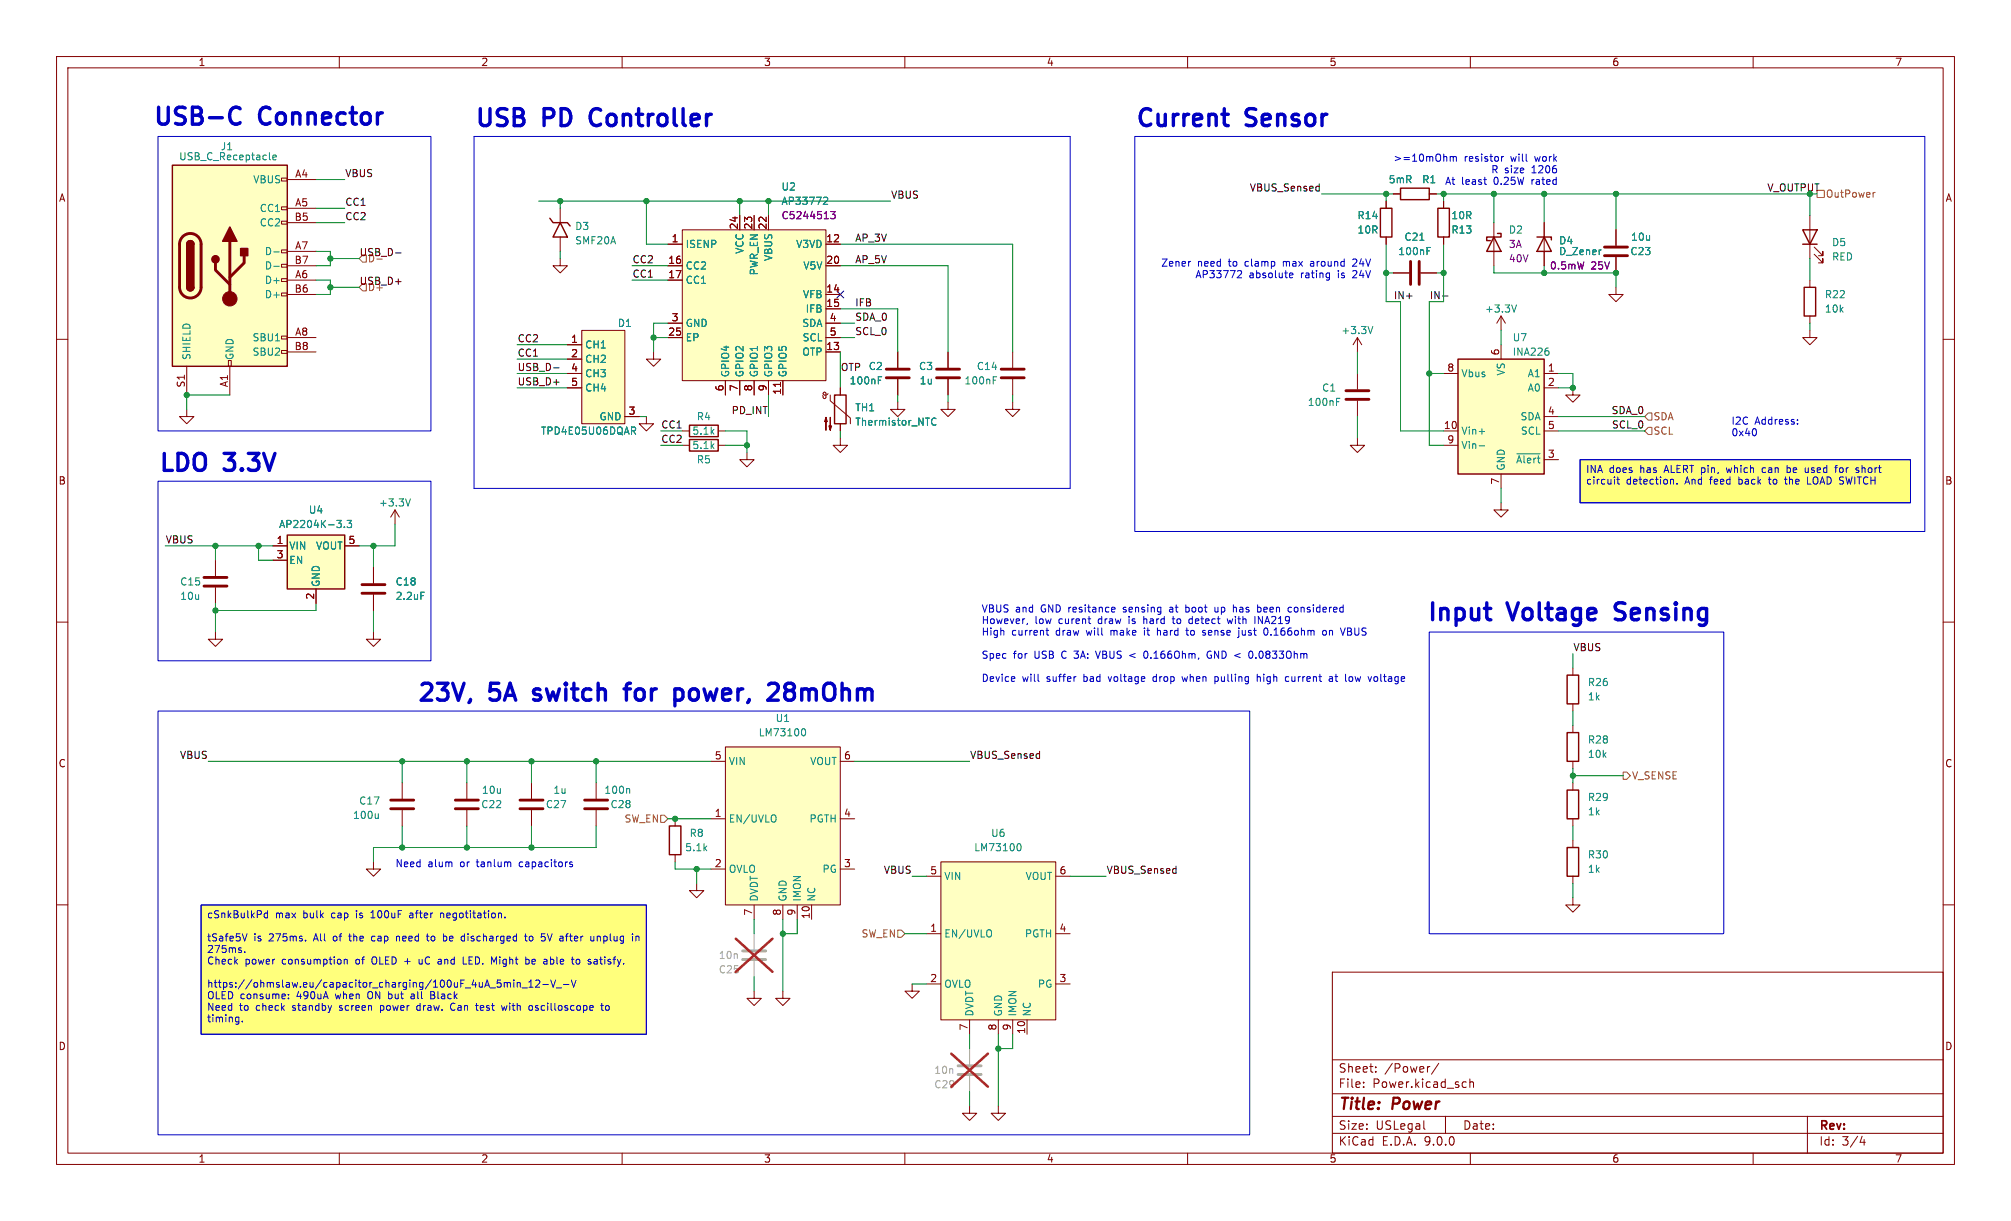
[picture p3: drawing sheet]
<svg xmlns="http://www.w3.org/2000/svg" width="356mm" height="216mm" viewBox="0 0 356 216" stroke-linecap="round" stroke-linejoin="round" font-family="sans-serif">
<path d="M0 0h355.6v215.9h-355.6z" fill="#fff" stroke="#fff" stroke-width=".18"/>
<g fill="none" stroke="#840000" stroke-width=".18">
<path d="M10 10h335.6v195.9h-335.6zM12 12h331.6v191.9h-331.6zM60 10v2M110 10v2M160 10v2M210 10v2M260 10v2M310 10v2M10 60h2M343.6 60h2M10 110h2M343.6 110h2"/>
<path d="M10 160h2M235.6 171.9h108v32h-108zM343.6 160h2M235.6 197.4h108M235.6 193.4h108M235.6 187.4h108M241.1 192.1v.2M241.1 191.4v.1M243.3 189.4v.2M243.3 188.7v.1M251.8 199.6l.2 .1M252.8 188.6l-.2 .1"/>
<path d="M254.4 188l-1.3 1.9M255.6 197.4v3M258.8 191.3l.5 .1M259.3 192.2l-.5 .1M259.9 191.4l.2-.1 .4 .1 .1 .9M259.9 190.8v1.5M319.6 197.4v6.5M60 203.9v2M110 203.9v2M160 203.9v2M210 203.9v2M235.6 200.4h108"/>
<path d="M260 203.9v2M310 203.9v2M329.3 200.9l-.4 1.1h.9M329.6 201.5v1"/>
</g>
<g fill="#ffff7c">
<path d="M279.4 81.3h58.4v7.6h-58.4z"/>
<path d="M35.6 160h78.7v22.9h-78.7z"/>
</g>
<path d="M169.4 188.5h4.1M169.4 190h4.1" fill="none" stroke="#a1a1a1" stroke-width=".51"/>
<path d="M171.4 185.4v2.8M171.4 190.2v2.8" fill="none" stroke="#a1a1a1" stroke-width=".18"/>
<path d="M168.2 186.3l6.5 5.9M174.7 186.3l-6.5 5.9" fill="none" stroke="#ff2626" stroke-width=".46"/>
<path d="M97.2 38.6l.6 .8h2.5l.5 .6M99.1 39.4l1.2 2.5h-2.5zM264.2 41.9l1.2 2.6h-2.5zM264.8 41.3h.6v.6h-2.5v.6h.6M271.8 41.9h2.5v.5M273 41.9l1.3 2.6h-2.5zM121.9 75.2h5.1v2h-5.1zM118.4 146.1h2v5h-2z" fill="none" stroke="#840000" stroke-width=".25"/>
<g fill="none" stroke="#840000" stroke-width=".18">
<path d="M99.1 36.8v2.6M264.2 39.4v7.6M273 39.4v7.6M99.1 45.7v1.3h1.2l-1.2 1.3-1.3-1.3h1.3M99.1 41.9v2.6M265.4 55.9l-.7 1.3M265.4 55.9l.8 1.3M265.4 55.9v2.5M285.7 40.6v2.8M285.7 45.5v2.8M120.6 76.2h1.3M127 76.2h1.3"/>
<path d="M167.6 71.1v1.3h1.3l-1.3 1.3-1.2-1.3h1.2M179.1 71.1v1.3h1.2l-1.2 1.3-1.3-1.3h1.3M71.1 138.4v2.8M82.5 138.4v2.8M94 138.4v2.8M105.4 138.4v2.8M71.1 143.3v2.8M82.5 143.3v2.8M94 143.3v2.8M105.4 143.3v2.8M119.4 144.8v1.3M119.4 151.1v1.3"/>
<path d="M123.2 156.2v1.3h-1.3l1.3 1.3 1.3-1.3h-1.3"/>
</g>
<path d="M283.7 45.2h4.1M283.7 43.7h4.1M69.1 141.5h4.1M69.1 143h4.1M80.5 141.5h4.1M80.5 143h4.1M91.9 141.5h4.1M91.9 143h4.1M103.4 141.5h4M103.4 143h4" fill="none" stroke="#840000" stroke-width=".51"/>
<path d="M268.2 53.9l-.5 1.3M283 44.2h.1M111.2 139.4l.1 .2v.7M66.9 143.9v.8M66.9 144.6l-.2 .1" fill="none" stroke="#008484" stroke-width=".18"/>
<path d="M128.3 132.1h20.3v27.9h-20.3z" fill="#ffffc2"/>
<g fill="none" stroke="#840000" stroke-width=".18">
<path d="M167.6 62.2v2.8M167.6 67.1v2.8M125.7 134.6h2.6M128.3 132.1h20.3v27.9h-20.3zM148.6 134.6h2.5M125.7 144.8h2.6M125.7 153.7h2.6M148.6 144.8h2.5M148.6 153.7h2.5M133.3 175.3v1.2h-1.2l1.2 1.3 1.3-1.3h-1.3M133.3 160v2.6M138.4 175.3v1.2h-1.2l1.2 1.3 1.3-1.3h-1.3"/>
<path d="M138.4 160v2.6M141 160v2.6M143.5 160v2.6"/>
</g>
<path d="M141.9 128.9l.1-.1a.68 .68 0 0 1 .5 .7 .68 .68 0 0 1-.5 .6h-.1M137 144.2a.9 .9 0 0 1 0 1.1" fill="none" stroke="#008484" stroke-width=".18"/>
<path d="M165.6 65.3h4.1M165.6 66.8h4.1" fill="none" stroke="#840000" stroke-width=".51"/>
<path d="M131.3 168.1h4.1M131.3 169.7h4.1" fill="none" stroke="#a1a1a1" stroke-width=".51"/>
<path d="M133.3 165.1v2.8M133.3 169.9v2.8" fill="none" stroke="#a1a1a1" stroke-width=".18"/>
<path d="M130.1 166l6.5 5.8M136.6 166l-6.5 5.8" fill="none" stroke="#ff2626" stroke-width=".46"/>
<path d="M120.6 40.6h25.4v26.7h-25.4z" fill="#ffffc2"/>
<g fill="none" stroke="#840000" stroke-width=".18">
<path d="M130.8 38.1v2.5M133.3 38.1v2.5M135.9 38.1v2.5M118.1 43.2h2.5M118.1 47h2.5M118.1 49.5h2.5M118.1 57.2h2.5M118.1 59.7h2.5M120.6 40.6h25.4v26.7h-25.4zM146 43.2h2.6M146 47h2.6M146 57.2h2.6"/>
<path d="M146 59.7h2.6M146 52.1h2.6M146 54.6h2.6M128.3 67.3v2.6M130.8 67.3v2.6M133.3 67.3v2.6M135.9 67.3v2.6M138 67.6v.7M138.4 67.3v2.6M146 62.2h2.6"/>
</g>
<path d="M145.8 34.9h.4l.2 .3-.8 .9h.8" fill="none" stroke="#008484" stroke-width=".18"/>
<path d="M146.9 37.4h.8l-.4 .5 .3 .1v.6l-.2 .1-.5-.1" fill="none" stroke="#840084" stroke-width=".18"/>
<path d="M166.4 152.4h20.3v27.9h-20.3z" fill="#ffffc2"/>
<g fill="none" stroke="#840000" stroke-width=".18">
<path d="M148.6 77.5v1.2h1.3l-1.3 1.3-1.3-1.3h1.3M158.7 62.2v2.8M158.7 67.1v2.8M179.1 62.2v2.8M179.1 67.1v2.8M38.1 99.1v2.8M69.8 90.2l-.7 1.2M69.8 90.2l.8 1.2M69.8 90.2v2.5M265.4 88.9v1.3h1.3l-1.3 1.2-1.2-1.2h1.2M38.1 111.8v1.2h1.3l-1.3 1.3-1.3-1.3h1.3M38.1 103.9v2.8"/>
<path d="M66 100.3v2.8M66 105.2v2.8M278.1 118.1v1.3M278.1 124.5v1.2M278.1 128.3v1.2M278.1 134.6v1.3M278.1 138.4v1.3M66 152.4v1.3h-1.2l1.2 1.2 1.3-1.2h-1.3M163.8 154.9h2.6M166.4 152.4h20.3v27.9h-20.3zM186.7 154.9h2.5M278.1 158.8v1.2h1.3l-1.3 1.3-1.2-1.3h1.2"/>
<path d="M278.1 144.8v1.3M278.1 148.6v1.3M278.1 154.9v1.3M161.3 174v1.3h-1.3l1.3 1.2 1.3-1.2h-1.3M163.8 165.1h2.6M163.8 174h2.6M186.7 165.1h2.5M186.7 174h2.5M171.4 195.6v1.3h-1.2l1.2 1.2 1.3-1.2h-1.3M171.4 180.3v2.6M176.5 195.6v1.3h-1.2l1.2 1.2 1.3-1.2h-1.3M176.5 180.3v2.6"/>
<path d="M179.1 180.3v2.6M181.6 180.3v2.6"/>
</g>
<path d="M155.3 67.2h.4M155.3 66.6h.6M175.6 67.2h.5M175.6 66.6h.6M72.6 88.2l-.5 1.3M74.4 104.7h.6M180 149.2h.1a.68 .68 0 0 1 .5 .6 .68 .68 0 0 1-.5 .6h-.1M175.1 164.5a.9 .9 0 0 1 0 1.1" fill="none" stroke="#008484" stroke-width=".18"/>
<path d="M277.1 119.4h2v5.1h-2zM277.1 129.5h2v5.1h-2zM277.1 139.7h2v5.1h-2zM277.1 149.9h2v5h-2z" fill="none" stroke="#840000" stroke-width=".25"/>
<path d="M156.7 65.3h4.1M156.7 66.8h4.1M177 65.3h4.1M177 66.8h4.1M36.1 102.1h4M36.1 103.6h4M64 103.4h4.1M64 104.9h4.1" fill="none" stroke="#840000" stroke-width=".51"/>
<path d="M50.8 94.6h10.2v9.5h-10.2z" fill="#ffffc2"/>
<path d="M147.6 69.9h2v5h-2zM50.8 94.6h10.2v9.5h-10.2z" fill="none" stroke="#840000" stroke-width=".25"/>
<path d="M146.4 69.6l-.2 .2-.4 .1-.2-.2v-.2l.2-.2 .2 .2v.8l-.1 .2-.3-.1-.2-.4M146.8 69.9v1l3.6 3v1M148.6 68.6v1.3M148.6 74.9v1.3M48.3 96.5h2.5M48.3 99.1h2.5M61 96.5h2.5M55.9 104.1v2.6M66 111.8v1.2h1.3l-1.3 1.3-1.2-1.3h1.2" fill="none" stroke="#840000" stroke-width=".18"/>
<path d="M164.7 74.6l.3 .5 .3 .1 .2-.1M165.5 74l-.2-.1-.3 .1-.3 .5M59.6 92h.8l-.5 .5M60.3 92.6v.6M60.9 93.2v.1M61.4 92h.8l-.5 .5 .4 .1v.6l-.2 .1-.5-.1" fill="none" stroke="#008484" stroke-width=".18"/>
<g fill="#840000" stroke="#840000" stroke-width=".18">
<path d="M146 73.8l.3 .7h-.5l.2-.7v2.3z"/>
<path d="M146.8 73.8v2.3l-.2-.8h.5l-.3 .8z"/>
</g>
<path d="M102.9 58.4h7.6v16.5h-7.6z" fill="#ffffc2"/>
<path d="M102.9 58.4h7.6v16.5h-7.6zM100.3 61h2.6M100.3 63.5h2.6M100.3 66h2.6M100.3 68.6h2.6M110.5 73.7h2.5M120.6 78.7h1.3M127 78.7h1.3M158.7 71.1v1.3h1.3l-1.3 1.3-1.2-1.3h1.2M132.1 80v1.3h1.2l-1.2 1.3-1.3-1.3h1.3" fill="none" stroke="#840000" stroke-width=".18"/>
<path d="M111.7 75.5h.5l.2 .3-.1 .3-.6 .1M112 76.2l.4 .6" fill="none" stroke="#008484" stroke-width=".18"/>
<path d="M121.9 77.7h5.1v2.1h-5.1z" fill="none" stroke="#840000" stroke-width=".25"/>
<path d="M30.5 29.2h20.3v35.6h-20.3z" fill="#ffffc2"/>
<g fill="none" stroke="#840000" stroke-width=".18">
<path d="M49.8 31.5h1v.5h-1zM49.8 36.6h1v.5h-1zM49.8 39.1h1v.5h-1zM50.8 31.8h5.1M50.8 36.8h5.1M50.8 39.4h5.1M320 38.1v7.6M49.8 44.2h1v.5h-1zM49.8 46.7h1v.5h-1zM49.8 49.3h1v.5h-1zM49.8 51.8h1v.5h-1zM49.8 59.4h1v.5h-1z"/>
<path d="M50.8 44.5h5.1M50.8 47h5.1M50.8 49.5h5.1M50.8 52.1h5.1M50.8 59.7h5.1M285.7 50.8v1.3h-1.2l1.2 1.2 1.3-1.2h-1.3M320 58.4v1.3h-1.2l1.2 1.3 1.3-1.3h-1.3M320 49.5v1.3M320 55.9v1.3M320.8 45l1.5 1.5v-.8v.8h-.7M320.8 43.7l1.5 1.5v-.7v.7h-.7M33 72.4v1.3h1.3l-1.3 1.2-1.3-1.2h1.3"/>
<path d="M33 64.8v5.1M40.4 63.8h.5v1h-.5zM40.6 64.8v5.1M49.8 62h1v.5h-1zM50.8 62.2h5.1M114.3 73.7v1.2h1.3l-1.3 1.3-1.3-1.3h1.3M115.6 62.2v1.3h1.2l-1.2 1.3-1.3-1.3h1.3M240 77.5v1.2h1.3l-1.3 1.3-1.2-1.3h1.2M278.1 68.6v1.3h1.3l-1.3 1.2-1.2-1.2h1.2"/>
</g>
<path d="M30.5 29.2h20.3v35.6h-20.3zM33 43.2a.64 .64 0 0 1 .7-.7 .64 .64 0 0 1 .6 .7M33 50.8a.64 .64 0 0 0 .7 .6 .64 .64 0 0 0 .6-.6M318.8 40.6h2.5l-1.3 2.6zM318.8 43.2h2.5M319 50.8h2.1v5.1h-2.1z" fill="none" stroke="#840000" stroke-width=".25"/>
<path d="M32.3 41.8a1.9 1.9 0 0 1 2.1-.4 1.9 1.9 0 0 1 1.2 1.8v7.6a1.91 1.91 0 0 1-1.9 1.9 1.91 1.91 0 0 1-2-1.9l.1-7.8 .1-.6zM38.1 46.5v1.3l2.5 2.5M40.6 42.7v10.1M43.2 45.2v1.3l-2.6 2.5" fill="none" stroke="#840000" stroke-width=".51"/>
<g fill="#840000" stroke="#840000" stroke-width=".25">
<path d="M33 43.2h1.3v7.6h-1.3z"/>
<path d="M33.2 42.7a.64 .64 0 0 1 .7-.1 .64 .64 0 0 1 .4 .6h-1.3z"/>
<path d="M33 50.8h1.3a.64 .64 0 0 1-.6 .6 .64 .64 0 0 1-.7-.6z"/>
<path d="M40.6 40.1l1.3 2.6h-2.5z"/>
<path d="M42.5 43.9h1.3v1.3h-1.3z"/>
<circle cx="38.1" cy="45.8" r=".63"/>
</g>
<circle cx="40.6" cy="52.8" r="1.27" fill="#840000" stroke="#840000" stroke-width=".18"/>
<path d="M48.2 27.8l.7-.1-.1-.2-.4-.1-.2 .2 .1 .6h.5M48.4 44.5h1M48.4 47.1h1" fill="none" stroke="#008484" stroke-width=".18"/>
<path d="M257.8 63.5h15.2v20.3h-15.2z" fill="#ffffc2"/>
<path d="M244.1 36.8h2v5.1h-2zM247.6 33.3h5.1v2h-5.1zM254.3 36.8h2v5.1h-2zM257.8 63.5h15.2v20.3h-15.2z" fill="none" stroke="#840000" stroke-width=".25"/>
<g fill="none" stroke="#840000" stroke-width=".18">
<path d="M130.8 38.1v2.5M133.3 38.1v2.5M135.9 38.1v2.5M245.1 35.6v1.2M246.4 34.3h1.2M252.7 34.3h1.3M255.3 35.6v1.2M273 39.4v2.5M118.1 43.2h2.5M118.1 47h2.5M118.1 49.5h2.5M118.1 57.2h2.5"/>
<path d="M118.1 59.7h2.5M146 43.2h2.6M146 47h2.6M146 57.2h2.6M146 59.7h2.6M146 52.1h2.6M146 54.6h2.6M240 59.7l-.7 1.3M240 59.7l.8 1.3M240 59.7v2.5M245.1 41.9v1.3M246.4 48.3h2.8"/>
<path d="M251.2 48.3h2.8M255.3 41.9v1.3M273 44.5v2.5M285.7 40.6v2.8M285.7 45.5v2.8M100.3 66h2.6M100.3 68.6h2.6M100.3 61h2.6M100.3 63.5h2.6M110.5 73.7h2.5M128.3 67.3v2.6M130.8 67.3v2.6"/>
<path d="M133.3 67.3v2.6M135.9 67.3v2.6M138 67.6v.7M138.4 67.3v2.6M146 62.2h2.6M148.6 68.6v1.3M148.6 74.9v1.3M158.7 62.2v2.8M158.7 67.1v2.8M167.6 62.2v2.8M167.6 67.1v2.8M240 66v2.8"/>
<path d="M240 70.9v2.8M255.3 66h2.5M255.3 76.2h2.5M255.3 78.7h2.5M265.4 61v2.5M273 66h2.6M273 76.2h2.6M273 68.6h2.6M273 73.7h2.6M48.3 96.5h2.5M48.3 99.1h2.5M61 96.5h2.5"/>
<path d="M265.4 83.8v2.6M273 81.3h2.6M55.9 104.1v2.6M66 100.3v2.8M66 105.2v2.8"/>
</g>
<g fill="none" stroke="#008484" stroke-width=".18">
<path d="M145.8 34.9h.4l.2 .3-.8 .9h.8M242.8 57.7l-.5 1.3M251.1 42.5h.7M252.3 44.4h.5M252.3 43.8h.6M283 44.2h.1M111.7 75.5h.5l.2 .3-.1 .3-.6 .1M112 76.2l.4 .6M155.3 67.2h.4M155.3 66.6h.6M164.7 74.6l.3 .5 .3 .1 .2-.1M165.5 74l-.2-.1-.3 .1-.3 .5"/>
<path d="M236.3 71h.5M236.3 70.4h.6M261.6 76.3h.9M261.6 78.8h.9M273.8 62.1l.1 .2-.1 .4M59.6 92h.8l-.5 .5M60.3 92.6v.6M60.9 93.2v.1M61.4 92h.8l-.5 .5 .4 .1v.6l-.2 .1-.5-.1M268.2 80.2h4.1M74.4 104.7h.6"/>
</g>
<path d="M249.4 46.2v4.1M251 46.2v4.1M238 69.1h4.1M238 70.6h4.1" fill="none" stroke="#840000" stroke-width=".51"/>
<path d="M321.3 33.7h1.3v1.2h-1.3zM331.6 34l-.4 .3M64.1 50.2h.7v1.2h-.7l-.6-.6zM64.1 45.1h.7v1.3h-.7l-.6-.7zM291.5 73h.6v1.3h-.6l-.7-.6zM291.5 75.6h.6v1.2h-.6l-.7-.6zM287 136.5h.7l.6 .7-.6 .6h-.7zM116.8 144.1h.7l.6 .7-.6 .6h-.7zM158.7 164.5h.7l.6 .6-.6 .6h-.7z" fill="none" stroke="#848400" stroke-width=".18"/>
<path d="M233.2 32.9l.1 .1M233.3 32.5v1.3M233.3 33.7l-.1 .1M70 44.7h.9M255.1 52.3h.9M97.9 65h1M183.7 133.3h.1M183.8 132.8v1.3M183.8 134l-.1 .1M207.8 153.6h.2M208 153.2v1.2M208 154.4h-.2" fill="none" stroke="#000" stroke-width=".18"/>
<g fill="none" stroke="#0000c2" stroke-width=".18">
<path d="M27.9 24.1h48.3v52.1h-48.3zM83.8 24.1h105.4v62.3h-105.4zM200.7 24.1h139.7v69.9h-139.7zM256.4 27.7v.8M256.4 27.8l.4-.1 .2 .2M257 27.9l.2-.2h.3v.8M257 27.9v.6M262.4 31.8h.5M262.7 32.6h.2M265.5 27.7v.8M265.9 27.7l-.4 .2M210.4 46.2h.1"/>
<path d="M219.3 47.8l.2 .3v.3l-.7 .7h.7M228.1 49.1h.5M228.1 48.3h.3l.2 .3-.6 .1M231.9 46.2l-.1 .1M231.9 46.6l-.2 .2 .2 .3M235 48.3h.1M235.1 48.3l-.1 1.1M235.1 49.1h-.1M239.7 45.8l-.5 .1M239.9 46.3l-.8 .8h.8M310.4 75.8l.2 .5-.2 .7M317.8 74.9v.1"/>
<path d="M317.8 74.2v.1M27.9 85.1h48.3v31.7h-48.3zM279.4 81.3h58.4v7.6h-58.4zM285.9 84.8h.5M286.1 84.3v1.1l.3 .2M295.9 84.9v.7M296.5 85.5v.1M305.2 82.7l.3 .9M312.1 82.7l-.4 .1-.1 .2 .1 .4 .4 .2M312.7 84.8h.5M312.9 84.3v1.2M315.5 84.8h.5"/>
<path d="M315.7 84.3v1.1l.3 .2M316 82.8l.4-.1 .2 .1M316 82.3v1.3M316.6 83.4l-.2 .2-.4-.1M319.6 84.3v1.3h.6M319.8 83.4l-.4 .2M319.8 82.7v.9M324.4 82.7h.5M324.8 82.3h.1M325.5 82.7l-.2 .3v.3l.2 .3M328.7 83.2v.3M329.3 82.3v1.3"/>
<path d="M329.3 82.8h.1M179.4 119.7v.2l-.6 .2M181.7 110.2l-.1 .2M185 111.5h.4M185.1 111v1.1l.3 .2M190.2 119.6h.1M192.4 109.4h.5M192.8 110.3h.1M193.7 115.1l.4 1.3M196.7 107.4h.4l.1 .3-.6 .1M197.1 108.2h-.4M200.7 115.6l-.9 .3 .9 .4"/>
<path d="M202.2 109v1.3M202.4 111v.2M202.4 111.5v.8M202.4 109.4l-.2 .1M202.8 115.2l-.1-.1a.68 .68 0 0 0-.5 .7 .68 .68 0 0 0 .5 .6l.1-.1M204 119.7l-.1 .2 .1 .5M204.7 111v1.3M205 111.5l-.3 .1M207 107.4h-.2M207 107.7l-.2 .2 .2 .3M207.3 109.4h.5M207.4 109v1.1l.4 .2"/>
<path d="M209 119.6l.3 .9 .2-.6M209.7 111.5h.5M209.7 108.2h.3M209.7 107v1.2M209.9 111v1.1l.3 .2M210 107.4h-.3M210.3 110.1l.2 .2 .3-.1M210.8 109.5l-.3-.1-.2 .1M212.8 111.5h.3M212.8 111.9h.3l.1 .2-.2 .2h-.2M214 115.9h.2M214.2 115.2a.59 .59 0 0 0-.8 .6 .59 .59 0 0 0 .8 .5"/>
<path d="M214.8 119.6v1.3M214.8 119.7l.4-.1 .2 .2M214.8 107.4l.1 .8h.3l.2-.1M217 109.4l.2 .9 .3-.6 .2 .6 .3-.9M218.3 107.4l.3 .2v.6M219.7 111.5v.6l.1 .2M221.2 115.1a.79 .79 0 0 1 0 1.3M222.3 119.8l.2-.2 .3 .1 .1 .8M222.3 119.2v1.3M222.5 107.4h.4l.1 .2-.1 .5-.4 .1M222.5 110.3v-1.3l.7 1.3M223.9 111a.72 .72 0 0 1-.1 1.3"/>
<path d="M227.9 119.7l-.4-.1-.2 .2M228 107.4h.4M228.4 108.2h-.4M228.9 107.5v.6M233.9 111.6l.2-.1 .4 .1v.5l-.1 .2h-.3l-.2-.1zM235.1 119.7h.5v.8M235.1 111.5v.8M235.3 111.5l-.2 .1M235.6 119.9l-.4 .1-.2 .2 .2 .3 .4-.1M236.1 119.6h.4M238.3 111.6h.4M238.7 119.7l.3-.1 .2 .3-.1 .5-.1 .1-.3-.1"/>
<path d="M238.7 111h-.4v1.3h.5M243.5 119.7l-.3-.1-.2 .2M252.7 111.8h52.1v53.3h-52.1zM27.9 125.7h193.1v75h-193.1zM183.6 120.4l.1 .1M215.4 120.4l-.2 .1-.4-.1M227.3 120.4l.2 .1 .4-.1M243 120.4l.2 .1 .3-.1M100.9 152.8l.3 .1 .1 .2-.2 .2h-.3M100.9 152.4l.3 .1M35.6 160h78.7v22.9h-78.7zM42.1 179.8l.1 .1"/>
<path d="M42.2 179.8v1.2M43.3 168.3v.1M43.7 165.1l-.4 1.3M47.3 161v1.3M47.3 161.5l-.3-.1-.3 .3 .1 .5h.5M51 176.5v.1M54 166.3v.1M60.9 169.6v.9M60.9 169.7l.1-.1 .3 .1 .1 .8M61.6 165.5h.5M61.8 165.1l.1 1.2M65.6 162.3h.7"/>
<path d="M65.8 161.2l-.2 .2M66.2 165.5l-.4 .1-.1 .2 .1 .5 .4 .1M67.3 177.8v1.3M67.3 178.6l.1 .1M67.4 177.8l-.1 .1M70.1 165.7l.4-.2 .2 .2M70.1 165.5v.9M72.8 161.4l-.3 .1M72.9 161.8h-.3l-.2 .2 .1 .2 .4 .1M73.1 176.1h-.3l-.1 .2v.2l.4 .1M74.1 169.6v.7l.4 .2M74.2 177.8l-.4 .1-.1 .1v.5l.5 .2"/>
<path d="M75.4 165.5h.5M75.6 166.2l.3 .2M76.2 175.3v1.3l.6-.1M76.6 175.9l.2 .1M77.6 169.6l.4 .1M77.9 161.6l.4-.2 .2 .2M77.9 161.4v.9M78 170.4l-.4 .1M78 169.9l-.4 .1M78.8 165.5l.2 .3v.3l-.2 .3M79.8 177.6a.66 .66 0 0 0 .4 1.1M81.9 170.5h.6"/>
<path d="M84.1 177.8h.5M84.4 178.7h.2M87.4 170.1l.4-.9v1.3M88.7 177.8l.2 .9 .3-.7 .2 .7 .2-.9M89.2 173.8l.3-.1 .2 .2M89.3 162.2v.1M89.7 173.9l.2-.2 .3 .1 .1 .8M89.7 173.9v.7M90.9 173.3v.1M90.9 173.7v.9M91.5 173.8l.1-.1 .3 .1 .1 .8M91.5 173.7v.9"/>
<path d="M92.3 174.7h1M92.7 165.5h.5M92.9 165.1v1.1l.3 .2M93.1 169.6l.4 .1 .1 .2-.1 .5-.4 .1M93.5 174.6h.7M93.5 173.7l.4-.4v1.3M93.8 177.8l.3 .1 .1 .1-.1 .5-.3 .2M94.1 169.7v.7M94.2 165.7l-.4-.2-.2 .3 .1 .5 .3 .1 .2-.1M94.7 169.9l-.6 .1M94.7 173.4l.5-.1 .3 .4-.8 .9h.8M96 174.1h1"/>
<path d="M96.8 165.1l.4 1.3 .4-1.3M97.3 170.4l.4 .1M97.3 169.2v1.3M97.4 173.3l.4 1.3 .4-1.3M97.7 169.6l-.4 .1M98.4 174.7h.9M99.6 174.1h1M101 173.3l.4 1.3 .5-1.3M101.9 169.9l.2-.3 .3 .1 .1 .2-.1 .5-.3 .1-.2-.3M105.2 169.6l.4 .1v.8M105.6 170.4l-.4 .1M105.6 169.9l-.4 .1"/>
<path d="M105.6 165.7l.2-.2 .3 .1 .1 .8M105.6 165.5v.9M106.2 177.8h.5M106.4 177.4v1.1l.3 .2M107.1 177.9l.2-.1 .4 .1v.5l-.1 .2-.3 .1-.2-.2zM112.6 165.5l.4 .2v.7M42.2 180.6l-.1 .1M42.8 180.6v.1"/>
</g>
<g fill="none" stroke="#008400" stroke-width=".18">
<path d="M55.9 39.4h5.1M55.9 36.8h5.1M55.9 31.8h5.1M95.2 35.6h62.3M99.1 35.6v1.2M114.3 35.6v7.6h3.8M130.8 35.6v2.5M135.9 35.6v2.5M233.7 34.3h12.7M245.1 34.3v1.3M254 34.3h66v3.8M255.3 34.3v1.3"/>
<path d="M264.2 34.3v5.1M273 34.3v5.1M285.7 34.3v6.3M55.9 49.5h2.5v2.6h-2.5M55.9 44.5h2.5v2.5h-2.5M58.4 45.7h5.1M58.4 50.8h5.1M99.1 44.5v1.2M111.8 49.5h6.3M111.8 47h6.3M115.6 59.7h2.5M118.1 57.2h-2.5v5"/>
<path d="M148.6 57.2h2.5M148.6 59.7h2.5M148.6 54.6h10.1v7.6M148.6 43.2h30.5v19M148.6 47h19v15.2M245.1 43.2v10.1h2.5v22.9h7.7M245.1 48.3h1.3M252.7 53.3v25.4h2.6M254 48.3h1.3M255.3 43.2v10.1M264.2 47v1.3h21.5v2.5M265.4 58.4v2.6"/>
<path d="M273 47v1.3M320 45.7v3.8M320 57.2v1.2M40.6 69.9h-7.6v2.5M91.4 66h8.9M91.4 63.5h8.9M91.4 61h8.9M91.4 68.6h8.9M113 73.7h1.3M116.8 76.2h3.8M116.8 78.7h3.8M128.3 76.2h3.8v3.8"/>
<path d="M128.3 78.7h3.8M135.9 69.9v3.8M148.6 62.2v6.4M148.6 76.2v1.3M158.7 69.9v1.2M167.6 69.9v1.2M179.1 69.9v1.2M240 62.2v3.8M240 73.7v3.8M252.7 66h2.6M275.6 76.2h15.2M275.6 73.7h15.2"/>
<path d="M275.6 66h2.5v2.6h-2.5M29.2 96.5h19.1M38.1 96.5v2.6M45.7 96.5v2.6h2.6M66 96.5v3.8M69.8 92.7v3.8h-6.3M265.4 86.4v2.5M38.1 106.7v5.1M55.9 106.7v1.3h-17.8M66 108v3.8M278.1 115.6v2.5M36.8 134.6h88.9"/>
<path d="M71.1 134.6v3.8M82.5 134.6v3.8M94 134.6v3.8M105.4 134.6v3.8M151.1 134.6h20.3M278.1 125.7v2.6M278.1 135.9v2.5M278.1 137.2h8.9M71.1 146.1v3.8M82.5 146.1v3.8M94 146.1v3.8M105.4 146.1v3.8h-39.4v2.5"/>
<path d="M118.1 144.8h7.6M119.4 152.4v1.3h6.3M123.2 153.7v2.5M161.3 154.9h2.5M189.2 154.9h6.4M278.1 146.1v2.5M278.1 156.2v2.6M133.3 162.6v2.5M133.3 172.7v2.6M138.4 162.6v12.7M141 162.6v2.5h-2.6M160 165.1h3.8"/>
<path d="M161.3 174h2.5M171.4 182.9v2.5M171.4 193v2.6M176.5 182.9v12.7M179.1 182.9v2.5h-2.6"/>
</g>
<path d="M148 51.5l1.2 1.2M149.2 51.5l-1.2 1.2" fill="none" stroke="#000084" stroke-width=".18"/>
<g fill="none" stroke="#0000c2" stroke-width=".6">
<path d="M41.2 19.1a1.05 1.05 0 0 1 1.3 .1M104.6 19.6a2.08 2.08 0 0 0 0 2.2M42.5 21.7a1.05 1.05 0 0 1-1.3 .1M216.1 20.2h1.1M216.9 22.2h.3M285.6 109.4l.4 .2M285.8 106.9l-.2 .3 .2 .5M94.3 123.7l.3 .1M94.5 122l-.2 .2 .2 .5M110.3 121.8h1.2M111.5 120.8l-.6 .2-.1 .2v2.6M120.2 121.8l.4 .3 .2 .3v.8l-.3 .5-.3 .1"/>
<path d="M139.3 122.1l-.4 .3-.1 .3v.5l.3 .5 .2 .1h.6M139.3 122.1h.6M139.9 120.8h-.6a.65 .65 0 0 0-.5 .7 .65 .65 0 0 0 .5 .6"/>
</g>
<path d="M146.9 37.4h.8l-.4 .5 .3 .1v.6l-.2 .1-.5-.1" fill="none" stroke="#840084" stroke-width=".18"/>
<g fill="#008400" stroke="#008400" stroke-width=".18">
<circle cx="138.4" cy="165.1" r=".46"/>
<circle cx="123.2" cy="153.7" r=".46"/>
<circle cx="105.4" cy="134.6" r=".46"/>
<circle cx="119.4" cy="144.8" r=".46"/>
<circle cx="176.5" cy="185.4" r=".46"/>
<circle cx="33" cy="69.9" r=".46"/>
<circle cx="58.4" cy="45.7" r=".46"/>
<circle cx="58.4" cy="50.8" r=".46"/>
<circle cx="82.5" cy="149.9" r=".46"/>
<circle cx="82.5" cy="134.6" r=".46"/>
<circle cx="94" cy="149.9" r=".46"/>
<circle cx="71.1" cy="149.9" r=".46"/>
<circle cx="94" cy="134.6" r=".46"/>
<circle cx="45.7" cy="96.5" r=".46"/>
<circle cx="38.1" cy="96.5" r=".46"/>
<circle cx="38.1" cy="108" r=".46"/>
<circle cx="66" cy="96.5" r=".46"/>
<circle cx="71.1" cy="134.6" r=".46"/>
<circle cx="135.9" cy="35.6" r=".46"/>
<circle cx="132.1" cy="78.7" r=".46"/>
<circle cx="114.3" cy="35.6" r=".46"/>
<circle cx="130.8" cy="35.6" r=".46"/>
<circle cx="99.1" cy="35.6" r=".46"/>
<circle cx="115.6" cy="59.7" r=".46"/>
<circle cx="278.1" cy="68.6" r=".46"/>
<circle cx="285.7" cy="48.3" r=".46"/>
<circle cx="278.1" cy="137.2" r=".46"/>
<circle cx="255.3" cy="34.3" r=".46"/>
<circle cx="245.1" cy="34.3" r=".46"/>
<circle cx="255.3" cy="48.3" r=".46"/>
<circle cx="245.1" cy="48.3" r=".46"/>
<circle cx="273" cy="34.3" r=".46"/>
<circle cx="273" cy="48.3" r=".46"/>
<circle cx="252.7" cy="66" r=".46"/>
<circle cx="264.2" cy="34.3" r=".46"/>
<circle cx="285.7" cy="34.3" r=".46"/>
</g>
<g font-size="4.2" fill="#0000c2">
<text x="26.9" y="22.4">USB-C</text>
<text x="46.1" y="22.4">Connector</text>
<text x="83.8" y="22.6">USB</text>
<text x="96.3" y="22.6">PD</text>
<text x="105.8" y="22.6">Controller</text>
<text x="200.7" y="22.6">Current</text>
<text x="220.6" y="22.6">Sensor</text>
<text x="27.9" y="83.6">LDO</text>
<text x="40" y="83.6">3.3V</text>
<text x="252.2" y="110">Input</text>
<text x="267" y="110">Voltage</text>
<text x="287.1" y="110">Sensing</text>
<text x="73.7" y="124.2">23V,</text>
<text x="86.9" y="124.2">5A</text>
<text x="95.8" y="124.2">switch</text>
<text x="113.3" y="124.2">for</text>
<text x="123" y="124.2">power,</text>
<text x="140.9" y="124.2">28mOhm</text>
</g>
<g font-size="2.8" fill="#840000">
<text x="236.6" y="196.8">Title:</text>
<text x="246.3" y="196.8">Power</text>
</g>
<g font-size="2.1" fill="#840000">
<text x="236.6" y="189.9">Sheet:</text>
<text x="244.8" y="189.9">/Power/</text>
<text x="236.6" y="192.6">File:</text>
<text x="242.7" y="192.6">Power.kicad_sch</text>
<text x="236.6" y="202.8">KiCad</text>
<text x="236.6" y="200">Size:</text>
<text x="243.3" y="200">USLegal</text>
<text x="244.3" y="202.8">E.D.A.</text>
<text x="251.9" y="202.8">9.0.0</text>
<text x="258.6" y="200">Date:</text>
<text x="321.6" y="200.2">Rev:</text>
<text x="321.6" y="202.8">Id:</text>
<text x="325.7" y="202.8">3/4</text>
</g>
<g font-size="1.8" fill="#840000">
<text x="35" y="11.9">1</text>
<text x="85" y="11.9">2</text>
<text x="135" y="11.9">3</text>
<text x="185" y="11.9">4</text>
<text x="235" y="11.9">5</text>
<text x="285" y="11.9">6</text>
<text x="335" y="11.9">7</text>
<text x="10.3" y="35.9">A</text>
<text x="52.1" y="31.5">A4</text>
<text x="343.9" y="35.9">A</text>
<text x="52" y="39.1">B5</text>
<text x="52.1" y="36.6">A5</text>
<text x="130.6" y="40.7" transform="rotate(-90 130.6 40.7)">24</text>
<text x="133.1" y="40.7" transform="rotate(-90 133.1 40.7)">23</text>
<text x="135.6" y="40.7" transform="rotate(-90 135.6 40.7)">22</text>
<text x="52" y="46.7">B7</text>
<text x="52.1" y="44.2">A7</text>
<text x="118.1" y="46.7">16</text>
<text x="118.7" y="42.9">1</text>
<text x="146" y="42.9">12</text>
<text x="146" y="46.7">20</text>
<text x="52" y="51.8">B6</text>
<text x="52.1" y="49.3">A6</text>
<text x="118.1" y="49.3">17</text>
<text x="146" y="51.8">14</text>
<text x="52.1" y="59.4">A8</text>
<text x="118.1" y="59.4">25</text>
<text x="118.7" y="56.9">3</text>
<text x="146" y="54.4">15</text>
<text x="146.6" y="56.9">4</text>
<text x="146.6" y="59.4">5</text>
<text x="52" y="62">B8</text>
<text x="100.9" y="60.7">1</text>
<text x="100.9" y="63.2">2</text>
<text x="100.9" y="65.8">4</text>
<text x="146" y="62">13</text>
<text x="255.8" y="65.8">8</text>
<text x="265.2" y="62.9" transform="rotate(-90 265.2 62.9)">6</text>
<text x="273.6" y="65.8">1</text>
<text x="32.8" y="68.6" transform="rotate(-90 32.8 68.6)">S1</text>
<text x="40.4" y="68.6" transform="rotate(-90 40.4 68.6)">A1</text>
<text x="100.9" y="68.3">5</text>
<text x="128" y="69.3" transform="rotate(-90 128 69.3)">6</text>
<text x="130.6" y="69.3" transform="rotate(-90 130.6 69.3)">7</text>
<text x="133.1" y="69.3" transform="rotate(-90 133.1 69.3)">8</text>
<text x="135.6" y="69.3" transform="rotate(-90 135.6 69.3)">9</text>
<text x="138.2" y="69.9" transform="rotate(-90 138.2 69.9)">11</text>
<text x="273.6" y="68.3">2</text>
<text x="111.1" y="73.4">3</text>
<text x="255.2" y="75.9">10</text>
<text x="273.6" y="73.4">4</text>
<text x="273.6" y="75.9">5</text>
<text x="255.8" y="78.5">9</text>
<text x="273.6" y="81">3</text>
<text x="10.3" y="85.9">B</text>
<text x="265.2" y="85.8" transform="rotate(-90 265.2 85.8)">7</text>
<text x="343.9" y="85.9">B</text>
<text x="48.8" y="96.3">1</text>
<text x="48.8" y="98.8">3</text>
<text x="61.5" y="96.3">5</text>
<text x="55.6" y="106.1" transform="rotate(-90 55.6 106.1)">2</text>
<text x="10.3" y="135.9">C</text>
<text x="126.3" y="134.4">5</text>
<text x="149.2" y="134.4">6</text>
<text x="343.9" y="135.9">C</text>
<text x="126.3" y="144.5">1</text>
<text x="149.2" y="144.5">4</text>
<text x="126.3" y="153.4">2</text>
<text x="149.2" y="153.4">3</text>
<text x="164.4" y="154.7">5</text>
<text x="187.3" y="154.7">6</text>
<text x="133.1" y="162" transform="rotate(-90 133.1 162)">7</text>
<text x="138.2" y="162" transform="rotate(-90 138.2 162)">8</text>
<text x="140.7" y="162" transform="rotate(-90 140.7 162)">9</text>
<text x="143.3" y="162.6" transform="rotate(-90 143.3 162.6)">10</text>
<text x="164.4" y="164.8">1</text>
<text x="187.3" y="164.8">4</text>
<text x="164.4" y="173.7">2</text>
<text x="187.3" y="173.7">3</text>
<text x="10.3" y="185.9">D</text>
<text x="171.2" y="182.3" transform="rotate(-90 171.2 182.3)">7</text>
<text x="176.3" y="182.3" transform="rotate(-90 176.3 182.3)">8</text>
<text x="178.8" y="182.3" transform="rotate(-90 178.8 182.3)">9</text>
<text x="181.4" y="182.9" transform="rotate(-90 181.4 182.9)">10</text>
<text x="343.9" y="185.9">D</text>
<text x="35" y="205.8">1</text>
<text x="85" y="205.8">2</text>
<text x="135" y="205.8">3</text>
<text x="185" y="205.8">4</text>
<text x="235" y="205.8">5</text>
<text x="285" y="205.8">6</text>
<text x="335" y="205.8">7</text>
</g>
<g font-size="1.8" fill="#008484">
<text x="31.6" y="28.5">USB_C_Receptacle</text>
<text x="38.9" y="26.8">J1</text>
<text x="44.7" y="32.6">VBUS</text>
<text x="138.1" y="33.9">U2</text>
<text x="245.5" y="32.6">5mR</text>
<text x="251.4" y="32.6">R1</text>
<text x="45.8" y="37.7">CC1</text>
<text x="45.8" y="40.2">CC2</text>
<text x="101.6" y="40.9">D3</text>
<text x="138.1" y="36.4">AP33772</text>
<text x="239.9" y="39">R14</text>
<text x="239.9" y="41.5">10R</text>
<text x="256.5" y="41.5">R13</text>
<text x="256.5" y="39">10R</text>
<text x="266.7" y="41.5">D2</text>
<text x="46.7" y="45.3">D-</text>
<text x="46.7" y="47.9">D-</text>
<text x="101.6" y="43.4">SMF20A</text>
<text x="121.2" y="44">ISENP</text>
<text x="121.2" y="47.9">CC2</text>
<text x="131.7" y="45" transform="rotate(-90 131.7 45)">VCC</text>
<text x="136.8" y="46.2" transform="rotate(-90 136.8 46.2)">VBUS</text>
<text x="140.7" y="44">V3VD</text>
<text x="142" y="47.9">V5V</text>
<text x="247.2" y="45.3">100nF</text>
<text x="248.2" y="42.8">C21</text>
<text x="275.6" y="43.4">D4</text>
<text x="275.6" y="45.3">D_Zener</text>
<text x="288.2" y="45.3">C23</text>
<text x="288.3" y="42.8">10u</text>
<text x="323.9" y="43.7">D5</text>
<text x="323.9" y="46.3">RED</text>
<text x="46.7" y="50.4">D+</text>
<text x="46.7" y="52.9">D+</text>
<text x="121.2" y="50.4">CC1</text>
<text x="134.2" y="48.8" transform="rotate(-90 134.2 48.8)">PWR_EN</text>
<text x="141.9" y="52.9">VFB</text>
<text x="322.6" y="52.9">R22</text>
<text x="109.1" y="58">D1</text>
<text x="121.2" y="58">GND</text>
<text x="141.8" y="58">SDA</text>
<text x="142.4" y="55.5">IFB</text>
<text x="237.1" y="59.3">+3.3V</text>
<text x="262.5" y="55.5">+3.3V</text>
<text x="322.6" y="55.5">10k</text>
<text x="33.9" y="63.8" transform="rotate(-90 33.9 63.8)">SHIELD</text>
<text x="41.5" y="63.8" transform="rotate(-90 41.5 63.8)">GND</text>
<text x="44.6" y="60.6">SBU1</text>
<text x="44.6" y="63.1">SBU2</text>
<text x="103.4" y="61.8">CH1</text>
<text x="103.4" y="64.4">CH2</text>
<text x="121.2" y="60.6">EP</text>
<text x="141.8" y="63.1">OTP</text>
<text x="141.8" y="60.6">SCL</text>
<text x="153.5" y="65.6">C2</text>
<text x="162.4" y="65.6">C3</text>
<text x="172.6" y="65.6">C14</text>
<text x="267.4" y="60.6">U7</text>
<text x="267.4" y="63.1">INA226</text>
<text x="103.4" y="66.9">CH3</text>
<text x="103.4" y="69.4">CH4</text>
<text x="129.1" y="66.8" transform="rotate(-90 129.1 66.8)">GPIO4</text>
<text x="131.7" y="66.8" transform="rotate(-90 131.7 66.8)">GPIO2</text>
<text x="134.2" y="66.8" transform="rotate(-90 134.2 66.8)">GPIO1</text>
<text x="136.8" y="66.8" transform="rotate(-90 136.8 66.8)">GPIO3</text>
<text x="139.3" y="66.8" transform="rotate(-90 139.3 66.8)">GPIO5</text>
<text x="150.1" y="68.2">100nF</text>
<text x="162.5" y="68.2">1u</text>
<text x="170.5" y="68.2">100nF</text>
<text x="231.1" y="72">100nF</text>
<text x="233.7" y="69.4">C1</text>
<text x="258.3" y="66.9">Vbus</text>
<text x="266.3" y="66.5" transform="rotate(-90 266.3 66.5)">VS</text>
<text x="270" y="66.9">A1</text>
<text x="270" y="69.4">A0</text>
<text x="95.5" y="77.1">TPD4E05U06DQAR</text>
<text x="105.9" y="74.5">GND</text>
<text x="122.3" y="77.1">5.1k</text>
<text x="123.1" y="74.5">R4</text>
<text x="151.1" y="72.9">TH1</text>
<text x="151.1" y="75.5">Thermistor_NTC</text>
<text x="258.3" y="77.1">Vin+</text>
<text x="268.8" y="74.5">SDA</text>
<text x="268.8" y="77.1">SCL</text>
<text x="122.3" y="79.6">5.1k</text>
<text x="123.1" y="82.1">R5</text>
<text x="258.3" y="79.6">Vin-</text>
<text x="266.3" y="83.3" transform="rotate(-90 266.3 83.3)">GND</text>
<text x="268" y="82.1">~{Alert}</text>
<text x="66.9" y="89.8">+3.3V</text>
<text x="49.2" y="93.6">AP2204K-3.3</text>
<text x="54.5" y="91">U4</text>
<text x="51.1" y="97.4">VIN</text>
<text x="51.1" y="99.9">EN</text>
<text x="55.8" y="97.4">VOUT</text>
<text x="31.8" y="103.7">C15</text>
<text x="31.8" y="106.3">10u</text>
<text x="56.7" y="103.9" transform="rotate(-90 56.7 103.9)">GND</text>
<text x="69.9" y="103.7">C18</text>
<text x="69.9" y="106.3">2.2uF</text>
<text x="280.7" y="121.5">R26</text>
<text x="280.7" y="124.1">1k</text>
<text x="134.1" y="130.4">LM73100</text>
<text x="137.1" y="127.9">U1</text>
<text x="280.7" y="131.7">R28</text>
<text x="128.8" y="135.5">VIN</text>
<text x="143.2" y="135.5">VOUT</text>
<text x="280.7" y="134.2">10k</text>
<text x="63.4" y="142.5">C17</text>
<text x="85" y="143.1">C22</text>
<text x="85.1" y="140.6">10u</text>
<text x="96.4" y="143.1">C27</text>
<text x="97.8" y="140.6">1u</text>
<text x="106.8" y="140.6">100n</text>
<text x="107.9" y="143.1">C28</text>
<text x="280.7" y="141.8">R29</text>
<text x="62.3" y="145">100u</text>
<text x="121.8" y="148.2">R8</text>
<text x="128.8" y="145.6">EN/UVLO</text>
<text x="143" y="145.6">PGTH</text>
<text x="175.2" y="148.2">U6</text>
<text x="280.7" y="144.4">1k</text>
<text x="121.1" y="150.7">5.1k</text>
<text x="128.8" y="154.5">OVLO</text>
<text x="145.3" y="154.5">PG</text>
<text x="166.9" y="155.8">VIN</text>
<text x="172.2" y="150.7">LM73100</text>
<text x="181.3" y="155.8">VOUT</text>
<text x="280.7" y="152">R30</text>
<text x="280.7" y="154.5">1k</text>
<text x="134.2" y="159.5" transform="rotate(-90 134.2 159.5)">DVDT</text>
<text x="139.3" y="159.5" transform="rotate(-90 139.3 159.5)">GND</text>
<text x="141.8" y="159.5" transform="rotate(-90 141.8 159.5)">IMON</text>
<text x="144.4" y="159.5" transform="rotate(-90 144.4 159.5)">NC</text>
<text x="166.9" y="166">EN/UVLO</text>
<text x="181.1" y="166">PGTH</text>
<text x="166.9" y="174.9">OVLO</text>
<text x="172.3" y="179.8" transform="rotate(-90 172.3 179.8)">DVDT</text>
<text x="177.4" y="179.8" transform="rotate(-90 177.4 179.8)">GND</text>
<text x="179.9" y="179.8" transform="rotate(-90 179.9 179.8)">IMON</text>
<text x="182.5" y="179.8" transform="rotate(-90 182.5 179.8)">NC</text>
<text x="183.4" y="174.9">PG</text>
</g>
<g font-size="1.8" fill="#0000c2">
<text x="246.3" y="28.7">&gt;=10mOhm</text>
<text x="258.9" y="28.7">resistor</text>
<text x="267.3" y="28.7">will</text>
<text x="271.7" y="28.7">work</text>
<text x="255.4" y="32.8">At</text>
<text x="258.4" y="32.8">least</text>
<text x="263.6" y="30.7">R size</text>
<text x="264.2" y="32.8">0.25W</text>
<text x="271" y="30.7">1206</text>
<text x="271.1" y="32.8">rated</text>
<text x="205.2" y="47.2">Zener</text>
<text x="211.7" y="47.2">need</text>
<text x="217.4" y="47.2">to</text>
<text x="220.4" y="47.2">clamp</text>
<text x="227.3" y="47.2">max</text>
<text x="232.4" y="47.2">around</text>
<text x="240.1" y="47.2">24V</text>
<text x="211.3" y="49.3">AP33772</text>
<text x="220.9" y="49.3">absolute</text>
<text x="230.1" y="49.3">rating</text>
<text x="236.9" y="49.3">is</text>
<text x="239.7" y="49.3">24V</text>
<text x="306.1" y="75.2">I2C</text>
<text x="306.1" y="77.2">0x40</text>
<text x="310.3" y="75.2">Address:</text>
<text x="280.4" y="84">INA</text>
<text x="284.5" y="84">does</text>
<text x="290.1" y="84">has</text>
<text x="294.6" y="84">ALERT pin,</text>
<text x="306" y="84">which</text>
<text x="312.5" y="84">can</text>
<text x="317" y="84">be</text>
<text x="320.4" y="84">used</text>
<text x="326" y="84">for</text>
<text x="329.9" y="84">short</text>
<text x="280.4" y="86">circuit</text>
<text x="287.6" y="86">detection.</text>
<text x="298.1" y="86">And</text>
<text x="302.7" y="86">feed</text>
<text x="307.9" y="86">back</text>
<text x="313.5" y="86">to</text>
<text x="316.5" y="86">the</text>
<text x="320.7" y="86">LOAD SWITCH</text>
<text x="173.5" y="108.4">VBUS</text>
<text x="173.5" y="110.4">However,</text>
<text x="173.5" y="112.5">High</text>
<text x="178.9" y="112.5">current</text>
<text x="179.6" y="108.4">and</text>
<text x="183" y="110.4">low</text>
<text x="184.2" y="108.4">GND resitance</text>
<text x="186.8" y="112.5">draw</text>
<text x="187.3" y="110.4">curent</text>
<text x="192.4" y="112.5">will</text>
<text x="194.5" y="110.4">draw</text>
<text x="196.9" y="112.5">make</text>
<text x="199.1" y="108.4">sensing</text>
<text x="200.1" y="110.4">is</text>
<text x="202.9" y="110.4">hard</text>
<text x="203" y="112.5">it</text>
<text x="205.5" y="112.5">hard</text>
<text x="207.5" y="108.4">at</text>
<text x="208.3" y="110.4">to</text>
<text x="210.5" y="108.4">boot</text>
<text x="210.9" y="112.5">to</text>
<text x="211.3" y="110.4">detect</text>
<text x="213.9" y="112.5">sense</text>
<text x="215.8" y="108.4">up</text>
<text x="218.3" y="110.4">with</text>
<text x="219.3" y="108.4">has</text>
<text x="220.5" y="112.5">just</text>
<text x="223.3" y="110.4">INA219</text>
<text x="223.8" y="108.4">been</text>
<text x="225.2" y="112.5">0.166ohm</text>
<text x="229.5" y="108.4">considered</text>
<text x="235.8" y="112.5">on</text>
<text x="239.2" y="112.5">VBUS</text>
<text x="173.5" y="116.6">Spec</text>
<text x="179.2" y="116.6">for</text>
<text x="183" y="116.6">USB</text>
<text x="188" y="116.6">C 3A:</text>
<text x="194.5" y="116.6">VBUS</text>
<text x="203.3" y="116.6">0.166Ohm,</text>
<text x="214.7" y="116.6">GND &lt;</text>
<text x="222.5" y="116.6">0.0833Ohm</text>
<text x="173.5" y="120.7">Device</text>
<text x="180.8" y="120.7">will</text>
<text x="185.2" y="120.7">suffer</text>
<text x="191.9" y="120.7">bad</text>
<text x="196.5" y="120.7">voltage</text>
<text x="204.6" y="120.7">drop</text>
<text x="210" y="120.7">when</text>
<text x="215.8" y="120.7">pulling</text>
<text x="223.5" y="120.7">high</text>
<text x="228.8" y="120.7">current</text>
<text x="236.7" y="120.7">at</text>
<text x="239.8" y="120.7">low</text>
<text x="244.1" y="120.7">voltage</text>
<text x="69.8" y="153.4">Need</text>
<text x="75.7" y="153.4">alum</text>
<text x="81.5" y="153.4">or</text>
<text x="84.6" y="153.4">tanlum</text>
<text x="92.3" y="153.4">capacitors</text>
<text x="36.5" y="162.7">cSnkBulkPd</text>
<text x="36.5" y="166.8">tSafe5V</text>
<text x="44.9" y="166.8">is</text>
<text x="47.7" y="166.8">275ms.</text>
<text x="48.7" y="162.7">max</text>
<text x="53.7" y="162.7">bulk</text>
<text x="55.8" y="166.8">All</text>
<text x="58.9" y="162.7">cap</text>
<text x="59.4" y="166.8">of</text>
<text x="62.4" y="166.8">the</text>
<text x="63.5" y="162.7">is</text>
<text x="66.3" y="162.7">100uF</text>
<text x="66.6" y="166.8">cap</text>
<text x="71.1" y="166.8">need</text>
<text x="73.3" y="162.7">after</text>
<text x="76.8" y="166.8">to</text>
<text x="78.9" y="162.7">negotitation.</text>
<text x="79.8" y="166.8">be</text>
<text x="83.2" y="166.8">discharged</text>
<text x="94.7" y="166.8">to</text>
<text x="97.8" y="166.8">5V</text>
<text x="101.3" y="166.8">after</text>
<text x="106.9" y="166.8">unplug</text>
<text x="36.5" y="168.8">275ms.</text>
<text x="36.5" y="170.9">Check</text>
<text x="43.3" y="170.9">power</text>
<text x="50" y="170.9">consumption</text>
<text x="63.2" y="170.9">of</text>
<text x="66.2" y="170.9">OLED +</text>
<text x="74.9" y="170.9">uC</text>
<text x="78.5" y="170.9">and</text>
<text x="83.1" y="170.9">LED.</text>
<text x="88.4" y="170.9">Might</text>
<text x="94.6" y="170.9">be</text>
<text x="98" y="170.9">able</text>
<text x="103.2" y="170.9">to</text>
<text x="106.3" y="170.9">satisfy.</text>
<text x="36.5" y="175">https://ohmslaw.eu/capacitor_charging/100uF_4uA_5min_12-V_-V</text>
<text x="36.5" y="177">OLED consume:</text>
<text x="36.5" y="179.1">Need</text>
<text x="42.3" y="179.1">to</text>
<text x="45.4" y="179.1">check</text>
<text x="52" y="179.1">standby</text>
<text x="52.6" y="177">490uA</text>
<text x="59.6" y="177">when</text>
<text x="60.5" y="179.1">screen</text>
<text x="65.5" y="177">ON but</text>
<text x="67.9" y="179.1">power</text>
<text x="73.5" y="177">all</text>
<text x="74.6" y="179.1">draw.</text>
<text x="77.2" y="177">Black</text>
<text x="80.8" y="179.1">Can</text>
<text x="85.5" y="179.1">test</text>
<text x="90.2" y="179.1">with</text>
<text x="95.2" y="179.1">oscilloscope</text>
<text x="36.5" y="181.1">timing.</text>
</g>
<g font-size="1.8">
<text x="61" y="31.4">VBUS</text>
<text x="157.5" y="35.2">VBUS</text>
<text x="220.9" y="33.9">VBUS_Sensed</text>
<text x="61" y="36.5">CC1</text>
<text x="61" y="39">CC2</text>
<text x="63.5" y="45.4">USB_D-</text>
<text x="65" y="46.6">D-</text>
<text x="111.8" y="46.6">CC2</text>
<text x="151.1" y="46.6">AP_5V</text>
<text x="151.1" y="42.8">AP_3V</text>
<text x="63.5" y="50.5">USB_D+</text>
<text x="65" y="51.7">D+</text>
<text x="111.8" y="49.2">CC1</text>
<text x="246.4" y="53">IN+</text>
<text x="151.1" y="56.8">SDA_0</text>
<text x="151.1" y="59.3">SCL_0</text>
<text x="151.1" y="54.3">IFB</text>
<text x="91.4" y="65.7">USB_D-</text>
<text x="91.4" y="60.6">CC2</text>
<text x="91.4" y="63.2">CC1</text>
<text x="148.6" y="65.7">OTP</text>
<text x="91.4" y="68.2">USB_D+</text>
<text x="116.8" y="75.9">CC1</text>
<text x="129.3" y="73.3">PD_INT</text>
<text x="284.9" y="73.3">SDA_0</text>
<text x="284.9" y="75.9">SCL_0</text>
<text x="116.8" y="78.4">CC2</text>
<text x="29.2" y="96.2">VBUS</text>
<text x="278.1" y="115.2">VBUS</text>
<text x="31.7" y="134.3">VBUS</text>
<text x="171.4" y="134.3">VBUS_Sensed</text>
<text x="156.2" y="154.6">VBUS</text>
<text x="195.6" y="154.6">VBUS_Sensed</text>
</g>
<g font-size="1.8" fill="#008400">
<text x="312.4" y="33.9">V_OUTPUT</text>
<text x="252.7" y="53">IN-</text>
</g>
<g font-size="1.8" fill="#848400">
<text x="322.8" y="35.2">OutPower</text>
<text x="292.3" y="74.5">SDA</text>
<text x="292.3" y="77.1">SCL</text>
<text x="288.5" y="138">V_SENSE</text>
<text x="110.3" y="145.6">SW_EN</text>
<text x="152.2" y="166">SW_EN</text>
</g>
<g font-size="1.8" fill="#840084">
<text x="138.1" y="39">C5244513</text>
<text x="266.7" y="44">3A</text>
<text x="266.7" y="46.6">40V</text>
<text x="274" y="47.9">0.5mW</text>
<text x="281.3" y="47.9">25V</text>
</g>
<g font-size="1.8" fill="#a1a1a1">
<text x="127" y="172.3">C25</text>
<text x="127" y="169.8">10n</text>
<text x="165.1" y="190.1">10n</text>
<text x="165.1" y="192.6">C29</text>
</g>
</svg>
